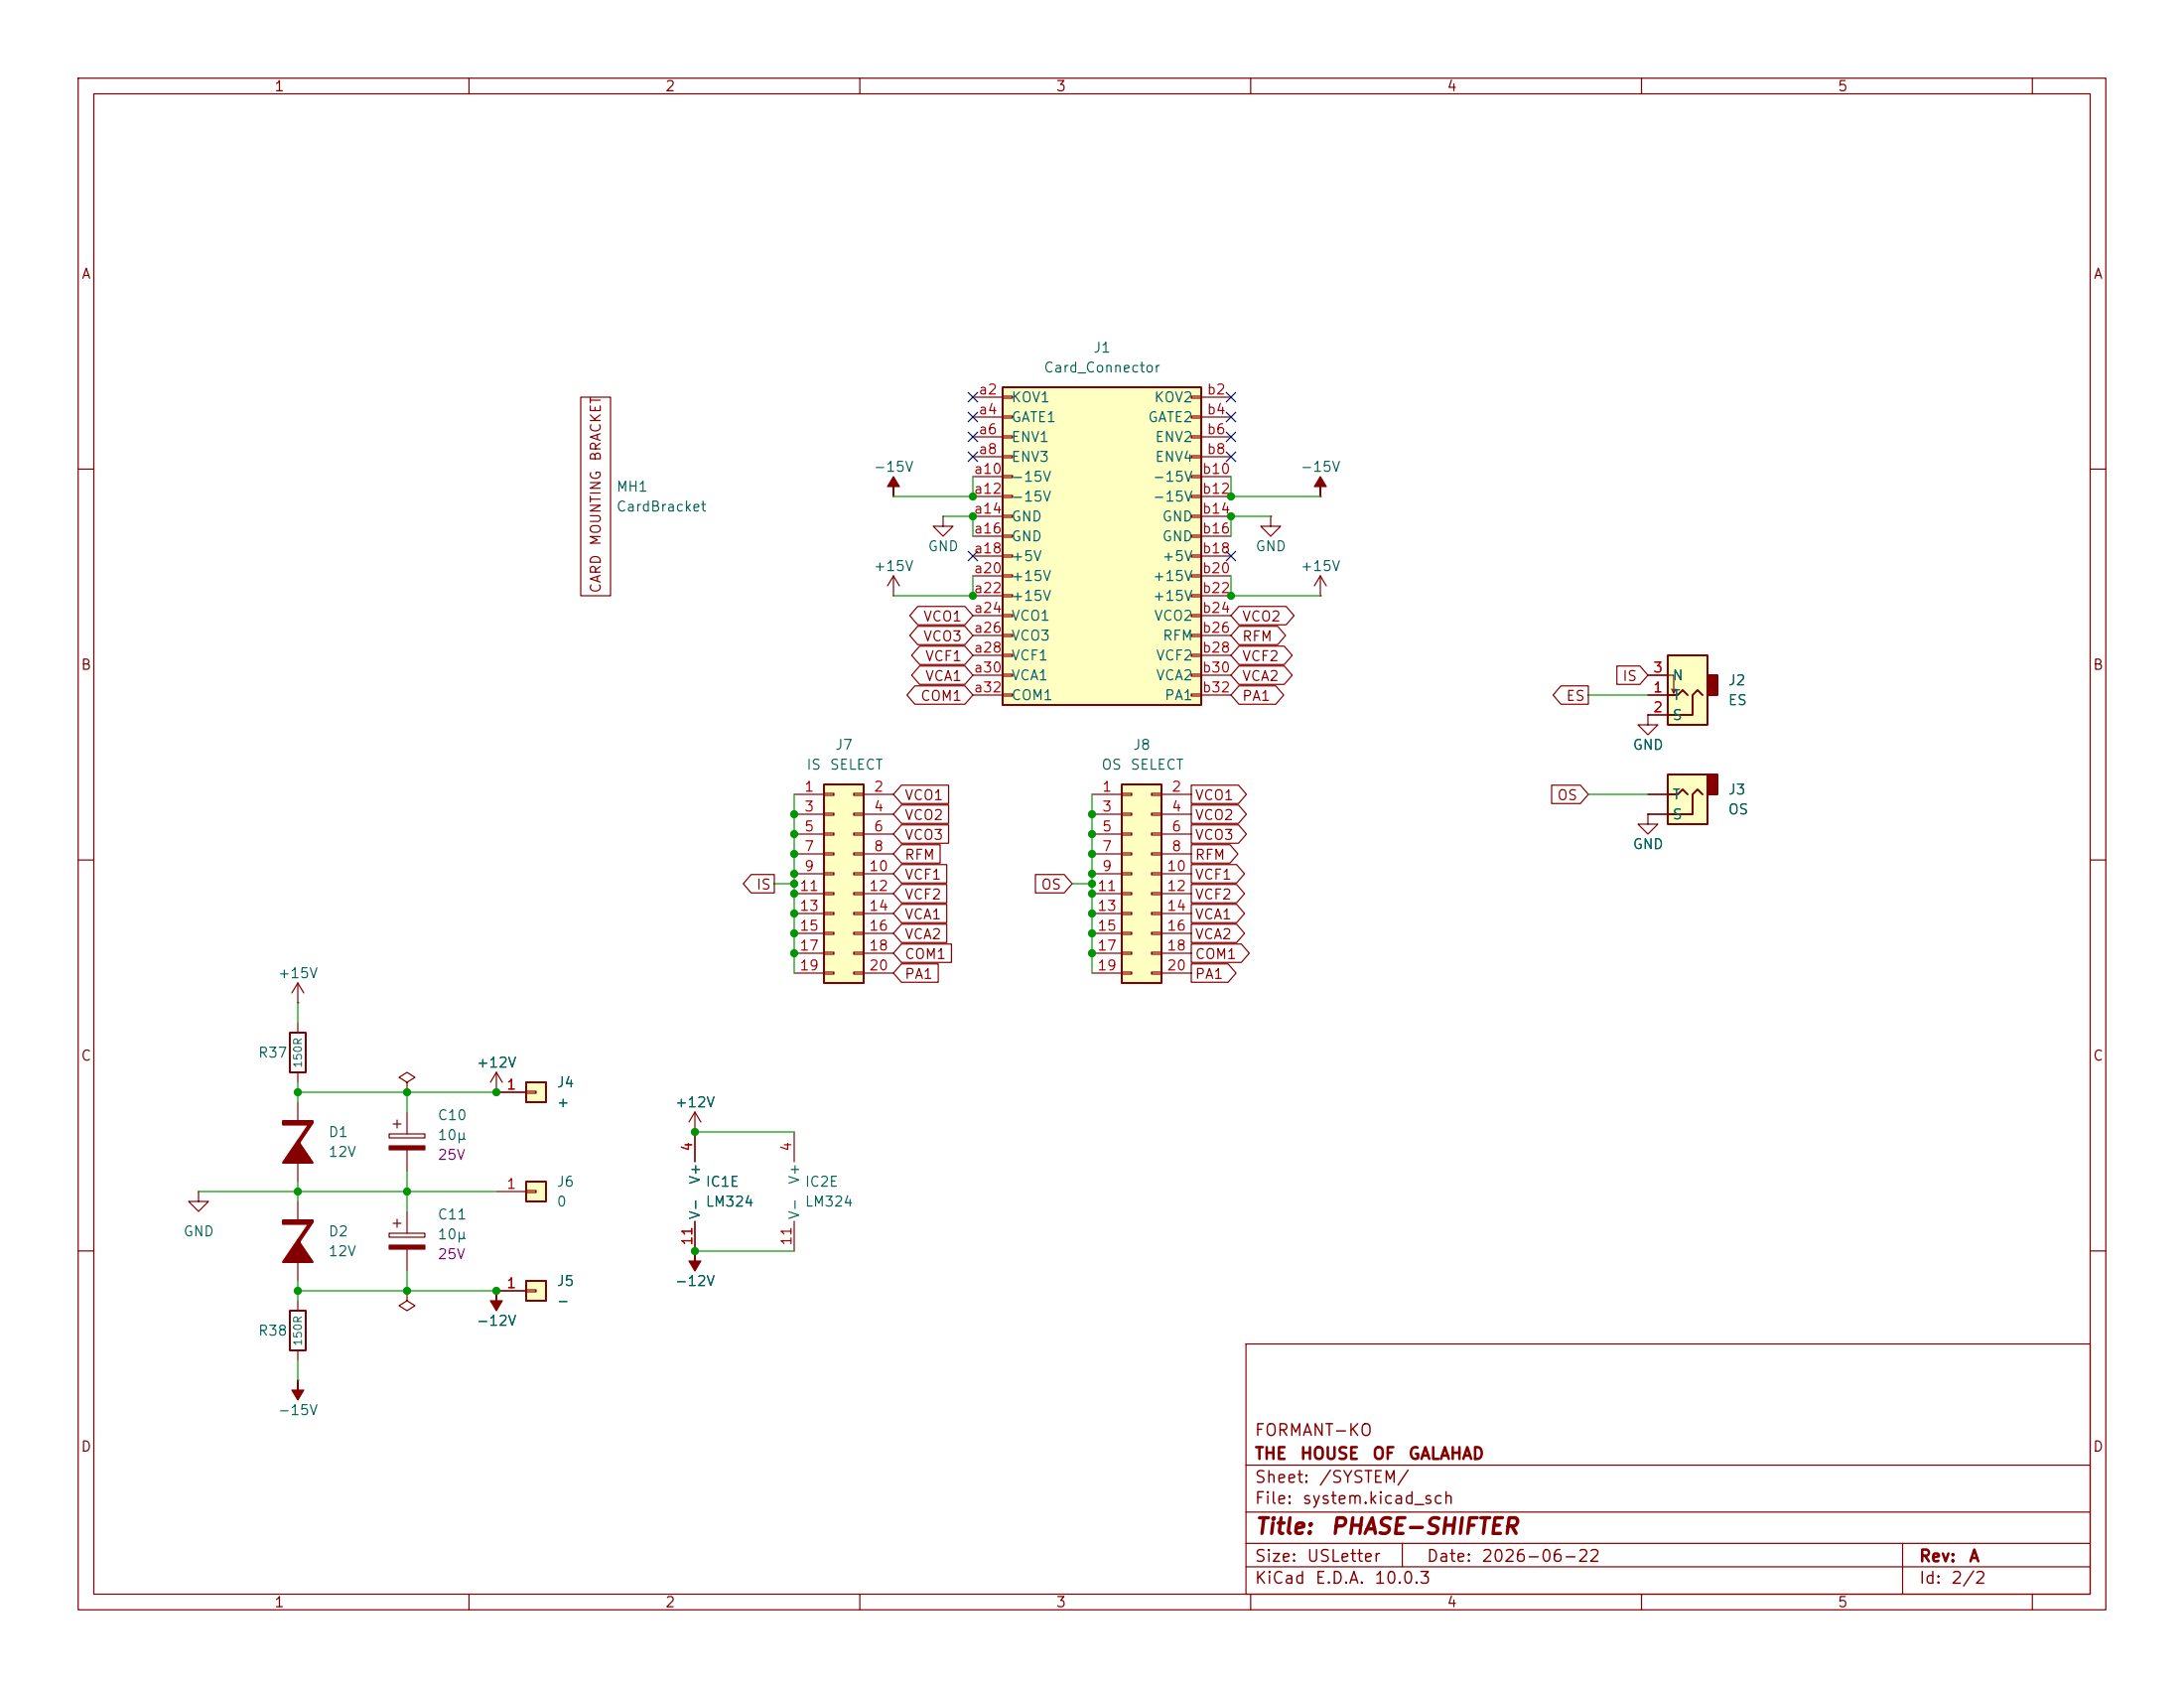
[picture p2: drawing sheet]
<svg xmlns="http://www.w3.org/2000/svg" width="279mm" height="216mm" viewBox="0 0 279 216" stroke-linecap="round" stroke-linejoin="round" font-family="sans-serif">
<g fill="none" stroke="#840000" stroke-width=".15">
<path d="M10 10h259.4v195.9h-259.4zM12 12h255.4v191.9h-255.4zM60 10v2M110 10v2M160 10v2M210 10v2M260 10v2M10 60h2M162.6 66v1.3h-1.3l1.3 1.3 1.2-1.3h-1.2M162.6 66h.1M168.9 63.5h.1M267.4 60h2"/>
<path d="M10 110h2M267.4 110h2M52.1 138.4l1-.6-1-.6-1 .6 1 .6v1.3M52.1 139.7h.1M88.9 144.8v3.8M88.9 156.2v3.8M10 160h2M88.9 160h.1M159.4 171.9h108v32h-108zM267.4 160h2M159.4 197.4h108M159.4 193.4h108"/>
<path d="M159.4 187.4h108M179.4 197.4v3M243.4 197.4v6.5M60 203.9v2M110 203.9v2M159.4 200.4h108M160 203.9v2M210 203.9v2M260 203.9v2"/>
</g>
<g fill="#840000" stroke="#840000" stroke-width=".15">
<path d="M88.9 160v1.3h.8l-.8 1.3-.8-1.3h.8z"/>
<path d="M168.9 61l.8 1.2h-.8v1.3v-1.3h-.8z"/>
</g>
<path d="M128.3 49.5h25.4v40.7h-25.4z" fill="#ffffc2"/>
<path d="M128.3 49.5h25.4v40.7h-25.4z" fill="none" stroke="#840000" stroke-width=".25"/>
<g fill="none" stroke="#840000" stroke-width=".15">
<path d="M124.5 50.8h3.8M124.5 53.3h3.8M124.5 55.9h3.8M124.5 58.4h3.8M128.3 50.7h1.2v.2h-1.2zM128.3 53.2h1.2v.3h-1.2zM128.3 55.8h1.2v.2h-1.2zM128.3 58.3h1.2v.2h-1.2zM152.4 50.7h1.3v.2h-1.3zM152.4 53.2h1.3v.3h-1.3zM152.4 55.8h1.3v.2h-1.3zM152.4 58.3h1.3v.2h-1.3z"/>
<path d="M153.7 50.8h3.8M153.7 53.3h3.8M153.7 55.9h3.8M153.7 58.4h3.8M124.5 61h3.8M124.5 63.5h3.8M124.5 66h3.8M124.5 68.6h3.8M124.5 71.1h3.8M124.5 73.7h3.8M124.5 76.2h3.8M124.5 78.7h3.8"/>
<path d="M128.3 60.8h1.2v.3h-1.2zM128.3 63.4h1.2v.2h-1.2zM128.3 65.9h1.2v.3h-1.2zM128.3 68.5h1.2v.2h-1.2zM128.3 71h1.2v.2h-1.2zM128.3 73.5h1.2v.3h-1.2zM128.3 76.1h1.2v.2h-1.2zM128.3 78.6h1.2v.3h-1.2zM152.4 60.8h1.3v.3h-1.3zM152.4 63.4h1.3v.2h-1.3zM152.4 65.9h1.3v.3h-1.3zM152.4 68.5h1.3v.2h-1.3z"/>
<path d="M152.4 71h1.3v.2h-1.3zM152.4 73.5h1.3v.3h-1.3zM152.4 76.1h1.3v.2h-1.3zM152.4 78.6h1.3v.3h-1.3zM153.7 61h3.8M153.7 63.5h3.8M153.7 66h3.8M153.7 68.6h3.8M153.7 71.1h3.8M153.7 73.7h3.8M153.7 76.2h3.8M153.7 78.7h3.8"/>
<path d="M168.9 76.2h.1M168.9 73.7l.8 1.2M168.9 73.7l-.8 1.2M168.9 73.7v2.5M124.5 81.3h3.8M124.5 83.8h3.8M124.5 86.4h3.8M124.5 88.9h3.8M128.3 81.2h1.2v.2h-1.2zM128.3 83.7h1.2v.2h-1.2zM128.3 86.2h1.2v.3h-1.2zM128.3 88.8h1.2v.2h-1.2z"/>
<path d="M152.4 81.2h1.3v.2h-1.3zM152.4 83.7h1.3v.2h-1.3zM152.4 86.2h1.3v.3h-1.3zM152.4 88.8h1.3v.2h-1.3zM153.7 81.3h3.8M153.7 83.8h3.8M153.7 86.4h3.8M153.7 88.9h3.8"/>
</g>
<path d="M213.4 83.8h5v8.9h-5z" fill="#ffffc2"/>
<path d="M218.4 86.4h1.3v2.5h-1.3z" fill="#840000" stroke="#840000" stroke-width=".25"/>
<path d="M213.4 83.8h5v8.9h-5zM213.4 88.9h1.2l.7-.6 .6 .6M217.8 88.9l-.6-.6-.7 .6v2.5h-3.1" fill="none" stroke="#840000" stroke-width=".25"/>
<path d="M210.8 86.4h3.3v2.2l.3-.5M210.8 88.9h2.6M210.8 91.4h2.6M213.9 88.1l.2 .5M210.8 104.1v1.3h1.3l-1.3 1.3-1.3-1.3h1.3M210.8 104.1h.1" fill="none" stroke="#840000" stroke-width=".15"/>
<path d="M213.4 99.1h5v6.3h-5z" fill="#ffffc2"/>
<path d="M213.4 99.1h5v6.3h-5zM213.4 101.6h1.2l.7-.6 .6 .6M217.8 101.6l-.6-.6-.7 .6v2.5h-3.1" fill="none" stroke="#840000" stroke-width=".25"/>
<path d="M218.4 99.1h1.3v2.5h-1.3z" fill="#840000" stroke="#840000" stroke-width=".25"/>
<path d="M210.8 104.1h2.6M210.8 101.6h2.6" fill="none" stroke="#840000" stroke-width=".15"/>
<path d="M143.5 100.3h5.1v25.4h-5.1z" fill="#ffffc2"/>
<path d="M143.5 100.3h5.1v25.4h-5.1z" fill="none" stroke="#840000" stroke-width=".25"/>
<g fill="none" stroke="#840000" stroke-width=".15">
<path d="M139.7 101.6h3.8M139.7 104.1h3.8M139.7 106.7h3.8M139.7 109.2h3.8M139.7 111.8h3.8M139.7 114.3h3.8M139.7 116.8h3.8M139.7 119.4h3.8M143.5 101.5h1.3v.2h-1.3zM143.5 104h1.3v.3h-1.3zM143.5 106.6h1.3v.2h-1.3zM143.5 109.1h1.3v.2h-1.3z"/>
<path d="M143.5 111.6h1.3v.3h-1.3zM143.5 114.2h1.3v.2h-1.3zM143.5 116.7h1.3v.3h-1.3zM143.5 119.3h1.3v.2h-1.3zM147.3 101.5h1.3v.2h-1.3zM147.3 104h1.3v.3h-1.3zM147.3 106.6h1.3v.2h-1.3zM147.3 109.1h1.3v.2h-1.3zM147.3 111.6h1.3v.3h-1.3zM147.3 114.2h1.3v.2h-1.3zM147.3 116.7h1.3v.3h-1.3zM147.3 119.3h1.3v.2h-1.3z"/>
<path d="M148.6 101.6h3.8M148.6 104.1h3.8M148.6 106.7h3.8M148.6 109.2h3.8M148.6 111.8h3.8M148.6 114.3h3.8M148.6 116.8h3.8M148.6 119.4h3.8M139.7 121.9h3.8M139.7 124.5h3.8M143.5 121.8h1.3v.2h-1.3zM143.5 124.3h1.3v.3h-1.3z"/>
<path d="M147.3 121.8h1.3v.2h-1.3zM147.3 124.3h1.3v.3h-1.3zM148.6 121.9h3.8M148.6 124.5h3.8"/>
</g>
<path d="M105.4 100.3h5.1v25.4h-5.1z" fill="#ffffc2"/>
<path d="M105.4 100.3h5.1v25.4h-5.1z" fill="none" stroke="#840000" stroke-width=".25"/>
<g fill="none" stroke="#840000" stroke-width=".15">
<path d="M210.8 91.4v1.3h1.3l-1.3 1.3-1.3-1.3h1.3M210.8 91.4h.1M101.6 101.6h3.8M101.6 104.1h3.8M101.6 106.7h3.8M101.6 109.2h3.8M101.6 111.8h3.8M101.6 114.3h3.8M101.6 116.8h3.8M101.6 119.4h3.8M105.4 101.5h1.3v.2h-1.3zM105.4 104h1.3v.3h-1.3z"/>
<path d="M105.4 106.6h1.3v.2h-1.3zM105.4 109.1h1.3v.2h-1.3zM105.4 111.6h1.3v.3h-1.3zM105.4 114.2h1.3v.2h-1.3zM105.4 116.7h1.3v.3h-1.3zM105.4 119.3h1.3v.2h-1.3zM109.2 101.5h1.3v.2h-1.3zM109.2 104h1.3v.3h-1.3zM109.2 106.6h1.3v.2h-1.3zM109.2 109.1h1.3v.2h-1.3zM109.2 111.6h1.3v.3h-1.3zM109.2 114.2h1.3v.2h-1.3z"/>
<path d="M109.2 116.7h1.3v.3h-1.3zM109.2 119.3h1.3v.2h-1.3zM110.5 101.6h3.8M110.5 104.1h3.8M110.5 106.7h3.8M110.5 109.2h3.8M110.5 111.8h3.8M110.5 114.3h3.8M110.5 116.8h3.8M110.5 119.4h3.8M63.5 139.7h.1M63.5 137.2l-.8 1.2"/>
<path d="M63.5 137.2l.8 1.2M63.5 137.2v2.5M101.6 121.9h3.8M101.6 124.5h3.8M105.4 121.8h1.3v.2h-1.3zM105.4 124.3h1.3v.3h-1.3zM109.2 121.8h1.3v.2h-1.3zM109.2 124.3h1.3v.3h-1.3zM110.5 121.9h3.8M110.5 124.5h3.8M38.1 141v2.4M38.1 148.7v2.4"/>
<path d="M49.8 145h4.6v.5h-4.6zM50.3 143.8h1M50.8 143.3v1M52.1 142.2v2.8M52.1 147.1v2.8"/>
</g>
<path d="M36.2 143.4h3.8v.2l-1.9 2.8v-.5l1.9 2.8h-3.8l3.4-5v.1h-3.4z" fill="#840000" stroke="#840000" stroke-width=".25"/>
<path d="M49.8 146.6h4.6v.5h-4.6z" fill="#840000" stroke="#840000" stroke-width=".15"/>
<path d="M67.3 138.4h2.5v2.6h-2.5z" fill="#ffffc2"/>
<path d="M37.1 132.1h2v5.1h-2zM67.3 138.4h2.5v2.6h-2.5zM37.1 167.6h2v5.1h-2z" fill="none" stroke="#840000" stroke-width=".25"/>
<g fill="none" stroke="#840000" stroke-width=".15">
<path d="M38.1 128.3h.1M38.1 125.7v2.6M38.1 130.8v1.3M38.1 137.2v1.2M38.1 125.7l-.8 1.3M38.1 125.7l.8 1.3M63.5 139.7h3.8M67.3 139.6h1.3v.2h-1.3zM25.4 152.4v1.3h1.3l-1.3 1.2-1.3-1.2h1.3M25.4 152.4h.1M38.1 153.7v2.4M49.8 157.7h4.6v.5h-4.6z"/>
<path d="M50.3 156.5h1M50.8 156v1M52.1 154.9v2.8M52.1 159.8v2.8M38.1 176.5h.1M38.1 161.4v2.4M38.1 166.4v1.2M38.1 172.7v1.3M52.1 165.1v1.3l1 .6-1 .6-1-.6 1-.6M52.1 165.1h.1"/>
</g>
<g fill="#840000" stroke="#840000" stroke-width=".15">
<path d="M38.1 176.5v1.3h.8l-.8 1.3-.8-1.3h.8z"/>
<path d="M49.8 159.3h4.6v.5h-4.6z"/>
</g>
<path d="M36.2 156.1h3.8v.2l-1.9 2.8v-.5l1.9 2.8h-3.8l3.4-5v.1h-3.4z" fill="#840000" stroke="#840000" stroke-width=".25"/>
<path d="M67.3 163.8h2.5v2.6h-2.5z" fill="#ffffc2"/>
<path d="M67.3 163.8h2.5v2.6h-2.5z" fill="none" stroke="#840000" stroke-width=".25"/>
<path d="M63.5 165.1h.1M63.5 165.1h3.8M67.3 165h1.3v.2h-1.3z" fill="none" stroke="#840000" stroke-width=".15"/>
<path d="M63.5 165.1v1.3h.8l-.8 1.2-.8-1.2h.8z" fill="#840000" stroke="#840000" stroke-width=".15"/>
<path d="M67.3 151.1h2.5v2.6h-2.5z" fill="#ffffc2"/>
<path d="M67.3 151.1h2.5v2.6h-2.5z" fill="none" stroke="#840000" stroke-width=".25"/>
<g fill="none" stroke="#840000" stroke-width=".15">
<path d="M74.3 50.8h3.8v25.4h-3.8zM114.3 63.5h.1M114.3 76.2h.1M114.3 73.7l-.8 1.2M114.3 73.7l.8 1.2M114.3 73.7v2.5M117.4 77.6h6l1.1 1.1-1.1 1.2h-6l-1-1.2zM120.6 66v1.3h1.3l-1.3 1.3-1.2-1.3h1.2M120.6 66h.1M158.5 77.6h6l1.1 1.1-1.1 1.2h-6l-1-1.2zM117 87.7h6.4l1.1 1.2-1.1 1.2h-6.4l-1-1.2zM117.4 80.1h6l1.1 1.2-1.1 1.2h-6l-1-1.2z"/>
<path d="M117.6 85.2h5.8l1.1 1.2-1.1 1.1h-5.8l-1-1.1zM117.6 82.6h5.8l1.1 1.2-1.1 1.2h-5.8l-1-1.2zM158.5 87.7h4.7l1 1.2-1 1.2h-4.7l-1-1.2zM158.5 85.2h5.8l1 1.2-1 1.1h-5.8l-1-1.1zM158.5 82.6h5.8l1 1.2-1 1.2h-5.8l-1-1.2zM158.5 80.1h4.9l1.1 1.2-1.1 1.2h-4.9l-1-1.2zM199.7 87.7h3.5v2.4h-3.5l-1-1.2zM206.8 85.2h3l1 1.2-1 1.1h-3zM210.8 91.4h.1M210.8 88.9h2.6M210.8 91.4h2.6M210.8 86.4h2.6"/>
<path d="M96.1 111.9h3v2.3h-3l-1-1.2zM115.3 118.2h5.8v2.4h-5.8l-1-1.2zM115.3 115.7h5.8v2.3h-5.8l-1-1.2zM115.3 103h6.1v2.3h-6.1l-1-1.2zM115.3 113.1h5.8v2.4h-5.8l-1-1.2zM115.3 108h5v2.4h-5l-1-1.2zM115.3 110.6h5.8v2.3h-5.8l-1-1.1zM115.3 100.4h6.1v2.4h-6.1l-1-1.2zM115.3 105.5h6.1v2.4h-6.1l-1-1.2zM132.5 111.9h3.6l1.1 1.1-1.1 1.2h-3.6zM152.4 100.4h6l1.1 1.2-1.1 1.2h-6zM152.4 103h6l1.1 1.1-1.1 1.2h-6z"/>
<path d="M152.4 115.7h5.8l1 1.1-1 1.2h-5.8zM152.4 110.6h5.8l1 1.2-1 1.1h-5.8zM152.4 113.1h5.8l1 1.2-1 1.2h-5.8zM152.4 118.2h5.8l1 1.2-1 1.2h-5.8zM152.4 105.5h6l1.1 1.2-1.1 1.2h-6zM152.4 108h5l1 1.2-1 1.2h-5zM198.5 100.4h3.7l1 1.2-1 1.2h-3.7zM210.8 104.1h.1M210.8 104.1h2.6M210.8 101.6h2.6M63.5 139.7h.1M63.5 139.7h3.8"/>
<path d="M115.3 123.3h4.7v2.3h-4.7l-1-1.1zM115.3 120.7h6.4v2.4h-6.4l-1-1.2zM152.4 120.7h6.4l1 1.2-1 1.2h-6.4zM152.4 123.3h4.7l1 1.2-1 1.1h-4.7zM63.5 152.4h3.8M67.3 152.3h1.3v.2h-1.3zM88.9 144.8h.1M88.9 142.2l-.8 1.3M88.9 142.2l.8 1.3M88.9 142.2v6.4M88.9 156.2v3.8M101.6 144.8v3.8"/>
<path d="M101.6 156.2v3.8M63.5 165.1h.1M63.5 165.1h3.8M88.9 160h.1"/>
</g>
<path d="M114.3 61l.8 1.2h-.8v1.3v-1.3h-.8z" fill="#840000" stroke="#840000" stroke-width=".15"/>
<g fill="none" stroke="#009600" stroke-width=".15">
<path d="M120.6 66h3.9v2.6M124.5 61v2.5h-10.2M124.5 73.7v2.5h-10.2M157.5 73.7v2.5h11.4M157.5 61v2.5h11.4M162.6 66h-5.1v2.6M203.2 88.9h7.6M99.1 113h2.5M101.6 101.6v22.9M137.2 113h2.5M139.7 101.6v22.9M203.2 101.6h7.6"/>
<path d="M38.1 139.7h25.4M38.1 128.3v2.5M38.1 138.4v2.6M52.1 139.7v2.5M25.4 152.4h38.1M38.1 151.1v2.6M52.1 149.9v5M88.9 144.8h12.7M38.1 163.8v2.6M38.1 174v2.5M38.1 165.1h25.4M52.1 162.6v2.5"/>
<path d="M88.9 160h12.7"/>
</g>
<g fill="none" stroke="#000084" stroke-width=".15">
<path d="M123.9 52.7l1.2 1.2M123.9 50.2l1.2 1.2M123.9 55.3l1.2 1.2M123.9 57.8l1.2 1.2M125.1 52.7l-1.2 1.2M125.1 50.2l-1.2 1.2M125.1 55.3l-1.2 1.2M125.1 57.8l-1.2 1.2M156.9 52.7l1.2 1.2M156.9 57.8l1.2 1.2M156.9 50.2l1.2 1.2M156.9 55.3l1.2 1.2"/>
<path d="M158.1 52.7l-1.2 1.2M158.1 57.8l-1.2 1.2M158.1 50.2l-1.2 1.2M158.1 55.3l-1.2 1.2M123.9 70.5l1.2 1.2M125.1 70.5l-1.2 1.2M156.9 70.5l1.2 1.2M158.1 70.5l-1.2 1.2"/>
</g>
<g fill="#009600" stroke="#009600" stroke-width=".13">
<circle cx="124.5" cy="63.5" r=".46"/>
<circle cx="124.5" cy="66" r=".46"/>
<circle cx="139.7" cy="106.7" r=".46"/>
<circle cx="139.7" cy="104.1" r=".46"/>
<circle cx="101.6" cy="104.1" r=".46"/>
<circle cx="101.6" cy="106.7" r=".46"/>
<circle cx="101.6" cy="119.4" r=".46"/>
<circle cx="101.6" cy="109.2" r=".46"/>
<circle cx="101.6" cy="113" r=".46"/>
<circle cx="124.5" cy="76.2" r=".46"/>
<circle cx="101.6" cy="111.8" r=".46"/>
<circle cx="101.6" cy="114.3" r=".46"/>
<circle cx="88.9" cy="160" r=".46"/>
<circle cx="88.9" cy="144.8" r=".46"/>
<circle cx="101.6" cy="116.8" r=".46"/>
<circle cx="101.6" cy="121.9" r=".46"/>
<circle cx="52.1" cy="139.7" r=".46"/>
<circle cx="157.5" cy="63.5" r=".46"/>
<circle cx="157.5" cy="66" r=".46"/>
<circle cx="157.5" cy="76.2" r=".46"/>
<circle cx="139.7" cy="111.8" r=".46"/>
<circle cx="139.7" cy="113" r=".46"/>
<circle cx="139.7" cy="114.3" r=".46"/>
<circle cx="139.7" cy="119.4" r=".46"/>
<circle cx="139.7" cy="116.8" r=".46"/>
<circle cx="139.7" cy="121.9" r=".46"/>
<circle cx="139.7" cy="109.2" r=".46"/>
<circle cx="38.1" cy="152.4" r=".46"/>
<circle cx="52.1" cy="152.4" r=".46"/>
<circle cx="63.5" cy="139.7" r=".46"/>
<circle cx="38.1" cy="165.1" r=".46"/>
<circle cx="52.1" cy="165.1" r=".46"/>
<circle cx="38.1" cy="139.7" r=".46"/>
<circle cx="63.5" cy="165.1" r=".46"/>
</g>
<g font-size="2" fill="#840000">
<text x="160.4" y="196.7">Title:</text>
<text x="170.1" y="196.7">PHASE-SHIFTER</text>
</g>
<g font-size="1.5" fill="#840000">
<text x="160.4" y="184">FORMANT-KO</text>
<text x="160.4" y="190">Sheet:</text>
<text x="160.4" y="187">THE</text>
<text x="166.2" y="187">HOUSE</text>
<text x="168.6" y="190">/SYSTEM/</text>
<text x="175.5" y="187">OF</text>
<text x="180.1" y="187">GALAHAD</text>
<text x="160.4" y="192.7">File:</text>
<text x="166.5" y="192.7">system.kicad_sch</text>
<text x="160.4" y="202.9">KiCad</text>
<text x="160.4" y="200.1">Size:</text>
<text x="167.1" y="200.1">USLetter</text>
<text x="168.1" y="202.9">E.D.A.</text>
<text x="175.7" y="202.9">10.0.3</text>
<text x="182.4" y="200.1">Date:</text>
<text x="189.4" y="200.1">2026-06-22</text>
<text x="245.4" y="200.1">Rev:</text>
<text x="245.4" y="202.9">Id:</text>
<text x="249.5" y="202.9">2/2</text>
<text x="251.8" y="200.1">A</text>
</g>
<g font-size="1.3" fill="#840000">
<text x="35" y="12">1</text>
<text x="85" y="12">2</text>
<text x="135" y="12">3</text>
<text x="185" y="12">4</text>
<text x="235" y="12">5</text>
<text x="10.3" y="36">A</text>
<text x="267.7" y="36">A</text>
<text x="77.2" y="59.1" transform="rotate(-90 77.2 59.1)">BRACKET</text>
<text x="77.2" y="69.9" transform="rotate(-90 77.2 69.9)">MOUNTING</text>
<text x="77.2" y="76" transform="rotate(-90 77.2 76)">CARD</text>
<text x="118" y="82.3">VCO3</text>
<text x="118" y="79.8">VCO1</text>
<text x="158.8" y="82.3">RFM</text>
<text x="158.8" y="79.8">VCO2</text>
<text x="10.3" y="86">B</text>
<text x="117.7" y="90">COM1</text>
<text x="118.3" y="87.4">VCA1</text>
<text x="118.3" y="84.9">VCF1</text>
<text x="158.8" y="90">PA1</text>
<text x="158.8" y="87.4">VCA2</text>
<text x="158.8" y="84.9">VCF2</text>
<text x="200.3" y="90">ES</text>
<text x="207.5" y="87.4">IS</text>
<text x="267.7" y="86">B</text>
<text x="115.6" y="105.2">VCO2</text>
<text x="115.6" y="102.7">VCO1</text>
<text x="115.6" y="107.7">VCO3</text>
<text x="152.8" y="102.7">VCO1</text>
<text x="152.8" y="105.2">VCO2</text>
<text x="152.8" y="107.7">VCO3</text>
<text x="199.1" y="102.7">OS</text>
<text x="115.6" y="110.3">RFM</text>
<text x="115.6" y="112.8">VCF1</text>
<text x="152.8" y="112.8">VCF1</text>
<text x="152.8" y="110.3">RFM</text>
<text x="96.7" y="114.1">IS</text>
<text x="115.6" y="117.9">VCA1</text>
<text x="115.6" y="115.4">VCF2</text>
<text x="133.1" y="114.1">OS</text>
<text x="152.8" y="117.9">VCA1</text>
<text x="152.8" y="115.4">VCF2</text>
<text x="115.6" y="125.5">PA1</text>
<text x="115.6" y="120.4">VCA2</text>
<text x="115.6" y="123">COM1</text>
<text x="152.8" y="123">COM1</text>
<text x="152.8" y="120.4">VCA2</text>
<text x="152.8" y="125.5">PA1</text>
<text x="10.3" y="136">C</text>
<text x="267.7" y="136">C</text>
<text x="10.3" y="186">D</text>
<text x="267.7" y="186">D</text>
<text x="35" y="205.9">1</text>
<text x="85" y="205.9">2</text>
<text x="135" y="205.9">3</text>
<text x="185" y="205.9">4</text>
<text x="235" y="205.9">5</text>
</g>
<g font-size="1.3" fill="#006464">
<text x="133.4" y="48">Card_Connector</text>
<text x="139.8" y="45.4">J1</text>
<text x="129.3" y="51.8">KOV1</text>
<text x="147.6" y="51.8">KOV2</text>
<text x="129.3" y="54.3">GATE1</text>
<text x="129.3" y="56.9">ENV1</text>
<text x="129.3" y="59.4">ENV3</text>
<text x="146.8" y="54.3">GATE2</text>
<text x="147.7" y="56.9">ENV2</text>
<text x="147.7" y="59.4">ENV4</text>
<text x="78.7" y="63.2">MH1</text>
<text x="78.7" y="65.7">CardBracket</text>
<text x="111.7" y="60.7">-15V</text>
<text x="129.3" y="61.9">-15V</text>
<text x="129.3" y="64.5">-15V</text>
<text x="147.4" y="61.9">-15V</text>
<text x="147.4" y="64.5">-15V</text>
<text x="166.3" y="60.7">-15V</text>
<text x="118.6" y="70.8">GND</text>
<text x="129.3" y="67">GND</text>
<text x="129.3" y="69.6">GND</text>
<text x="148.6" y="67">GND</text>
<text x="148.6" y="69.6">GND</text>
<text x="160.5" y="70.8">GND</text>
<text x="111.7" y="73.4">+15V</text>
<text x="129.3" y="72.1">+5V</text>
<text x="129.3" y="74.6">+15V</text>
<text x="129.3" y="77.2">+15V</text>
<text x="147.4" y="74.6">+15V</text>
<text x="147.4" y="77.2">+15V</text>
<text x="148.6" y="72.1">+5V</text>
<text x="166.3" y="73.4">+15V</text>
<text x="129.3" y="79.7">VCO1</text>
<text x="129.3" y="82.3">VCO3</text>
<text x="147.6" y="79.7">VCO2</text>
<text x="148.6" y="82.3">RFM</text>
<text x="129.3" y="84.8">VCF1</text>
<text x="129.3" y="87.3">VCA1</text>
<text x="129.3" y="89.9">COM1</text>
<text x="147.8" y="84.8">VCF2</text>
<text x="147.8" y="87.3">VCA2</text>
<text x="148.9" y="89.9">PA1</text>
<text x="213.9" y="89.9">T</text>
<text x="213.9" y="87.3">N</text>
<text x="221" y="88">J2</text>
<text x="213.9" y="92.4">S</text>
<text x="221" y="90.5">ES</text>
<text x="103.1" y="98.8">IS</text>
<text x="106.1" y="98.8">SELECT</text>
<text x="106.8" y="96.2">J7</text>
<text x="140.8" y="98.8">OS</text>
<text x="144.5" y="98.8">SELECT</text>
<text x="144.9" y="96.2">J8</text>
<text x="208.8" y="96.2">GND</text>
<text x="221" y="101.9">J3</text>
<text x="213.9" y="105.1">S</text>
<text x="213.9" y="102.6">T</text>
<text x="221" y="104.5">OS</text>
<text x="208.8" y="108.9">GND</text>
<text x="35.5" y="125.4">+15V</text>
<text x="32.9" y="135.6">R37</text>
<text x="60.9" y="136.9">+12V</text>
<text x="55.9" y="143.6">C10</text>
<text x="71.1" y="139.4">J4</text>
<text x="71.1" y="141.9">+</text>
<text x="86.3" y="141.9">+12V</text>
<text x="41.9" y="145.8">D1</text>
<text x="41.9" y="148.3">12V</text>
<text x="55.9" y="146.1">10µ</text>
<text x="71.1" y="152.1">J6</text>
<text x="71.1" y="154.6">0</text>
<text x="89.9" y="151.6" transform="rotate(-90 89.9 151.6)">V+</text>
<text x="90.2" y="152.1">IC1E</text>
<text x="90.2" y="154.6">LM324</text>
<text x="102.6" y="151.6" transform="rotate(-90 102.6 151.6)">V+</text>
<text x="102.9" y="152.1">IC2E</text>
<text x="102.9" y="154.6">LM324</text>
<text x="23.4" y="158.5">GND</text>
<text x="41.9" y="158.5">D2</text>
<text x="41.9" y="161">12V</text>
<text x="55.9" y="158.8">10µ</text>
<text x="55.9" y="156.3">C11</text>
<text x="89.9" y="156.1" transform="rotate(-90 89.9 156.1)">V-</text>
<text x="102.6" y="156.1" transform="rotate(-90 102.6 156.1)">V-</text>
<text x="71.1" y="164.8">J5</text>
<text x="71.1" y="167.3">-</text>
<text x="86.3" y="164.8">-12V</text>
<text x="32.9" y="171.2">R38</text>
<text x="60.9" y="169.9">-12V</text>
<text x="35.5" y="181.3">-15V</text>
</g>
<g font-size="1.3" fill="#a90000">
<text x="125.1" y="50.8">a2</text>
<text x="125.1" y="53.3">a4</text>
<text x="154.3" y="50.8">b2</text>
<text x="154.3" y="53.3">b4</text>
<text x="125.1" y="55.9">a6</text>
<text x="125.1" y="58.4">a8</text>
<text x="154.3" y="55.9">b6</text>
<text x="154.3" y="58.4">b8</text>
<text x="124.5" y="60.9">a10</text>
<text x="124.5" y="63.5">a12</text>
<text x="153.7" y="60.9">b10</text>
<text x="153.7" y="63.5">b12</text>
<text x="124.5" y="66">a14</text>
<text x="124.5" y="68.6">a16</text>
<text x="124.5" y="71.1">a18</text>
<text x="153.7" y="66">b14</text>
<text x="153.7" y="68.6">b16</text>
<text x="153.7" y="71.1">b18</text>
<text x="124.5" y="73.6">a20</text>
<text x="124.5" y="76.2">a22</text>
<text x="153.7" y="73.6">b20</text>
<text x="153.7" y="76.2">b22</text>
<text x="124.5" y="78.7">a24</text>
<text x="124.5" y="81.3">a26</text>
<text x="124.5" y="83.8">a28</text>
<text x="153.7" y="78.7">b24</text>
<text x="153.7" y="81.3">b26</text>
<text x="153.7" y="83.8">b28</text>
<text x="124.5" y="86.3">a30</text>
<text x="124.5" y="88.9">a32</text>
<text x="153.7" y="86.3">b30</text>
<text x="153.7" y="88.9">b32</text>
<text x="211.4" y="88.9">1</text>
<text x="211.4" y="86.3">3</text>
<text x="211.4" y="91.4">2</text>
<text x="102.8" y="101.6">1</text>
<text x="111.7" y="101.6">2</text>
<text x="140.9" y="101.6">1</text>
<text x="149.8" y="101.6">2</text>
<text x="102.8" y="104.1">3</text>
<text x="102.8" y="106.7">5</text>
<text x="111.7" y="104.1">4</text>
<text x="111.7" y="106.7">6</text>
<text x="140.9" y="104.1">3</text>
<text x="140.9" y="106.7">5</text>
<text x="149.8" y="104.1">4</text>
<text x="149.8" y="106.7">6</text>
<text x="102.8" y="109.2">7</text>
<text x="102.8" y="111.7">9</text>
<text x="111.1" y="111.7">10</text>
<text x="111.7" y="109.2">8</text>
<text x="140.9" y="109.2">7</text>
<text x="140.9" y="111.7">9</text>
<text x="149.2" y="111.7">10</text>
<text x="149.8" y="109.2">8</text>
<text x="102.2" y="114.3">11</text>
<text x="102.2" y="116.8">13</text>
<text x="102.2" y="119.4">15</text>
<text x="111.1" y="114.3">12</text>
<text x="111.1" y="116.8">14</text>
<text x="111.1" y="119.4">16</text>
<text x="140.3" y="114.3">11</text>
<text x="140.3" y="116.8">13</text>
<text x="140.3" y="119.4">15</text>
<text x="149.2" y="114.3">12</text>
<text x="149.2" y="116.8">14</text>
<text x="149.2" y="119.4">16</text>
<text x="102.2" y="121.9">17</text>
<text x="102.2" y="124.4">19</text>
<text x="111.1" y="121.9">18</text>
<text x="111.1" y="124.4">20</text>
<text x="140.3" y="121.9">17</text>
<text x="140.3" y="124.4">19</text>
<text x="149.2" y="121.9">18</text>
<text x="149.2" y="124.4">20</text>
<text x="64.7" y="139.7">1</text>
<text x="88.9" y="147.4" transform="rotate(-90 88.9 147.4)">4</text>
<text x="101.6" y="147.4" transform="rotate(-90 101.6 147.4)">4</text>
<text x="64.7" y="152.4">1</text>
<text x="88.9" y="159.4" transform="rotate(-90 88.9 159.4)">11</text>
<text x="101.6" y="159.4" transform="rotate(-90 101.6 159.4)">11</text>
<text x="64.7" y="165.1">1</text>
</g>
<g font-size="1.3" fill="#840084">
<text x="55.9" y="148.7">25V</text>
<text x="55.9" y="161.4">25V</text>
</g>
<g font-size="1" fill="#006464">
<text x="38.9" y="136.7" transform="rotate(-90 38.9 136.7)">150R</text>
<text x="38.9" y="172.3" transform="rotate(-90 38.9 172.3)">150R</text>
</g>
</svg>
